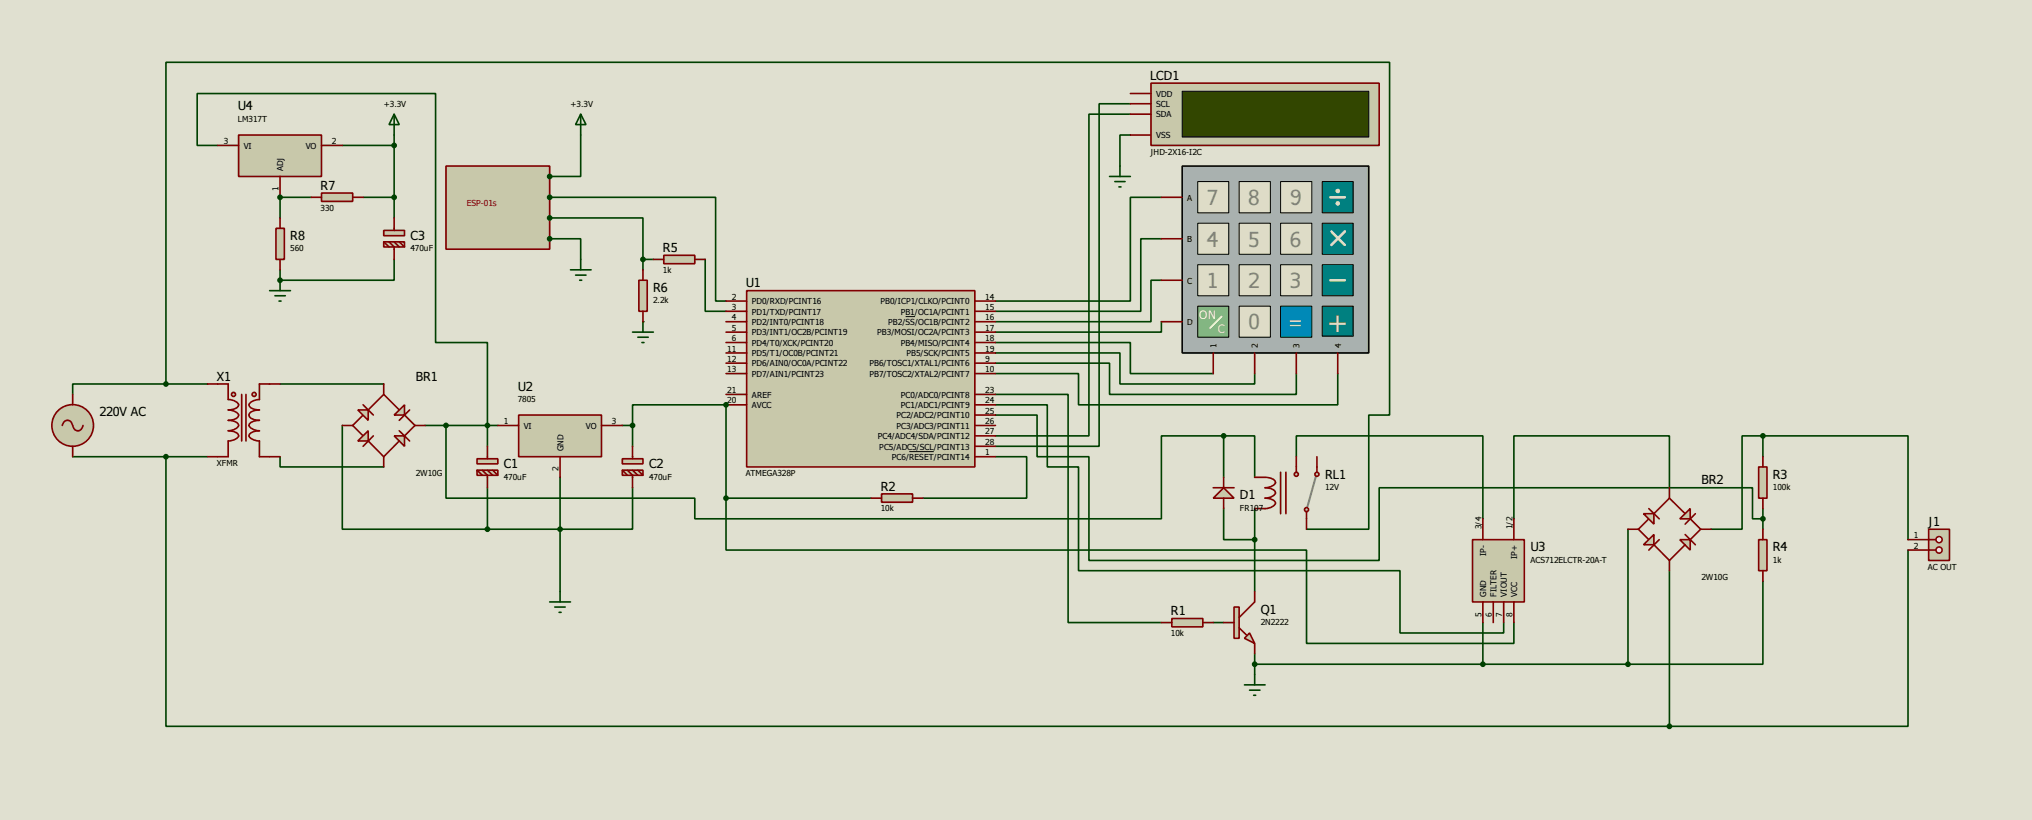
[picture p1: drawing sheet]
<svg xmlns="http://www.w3.org/2000/svg" width="498mm" height="201mm" viewBox="0 0 498 201" stroke-linecap="round" stroke-linejoin="round" font-family="sans-serif">
<path d="M0 0h497.8v200.7h-497.8z" fill="#e0e0d0"/>
<g fill="none" stroke="#004000" stroke-width=".4">
<path d="M276.9 25.4h-7.6v83.9h-25.4M276.9 28h-10.1v78.7h-22.9M284.5 48.3h-7.6v25.4h-33M284.5 58.5h-5v17.7h-35.6M284.5 68.6h-2.5v10.2h-38.1M284.5 78.8v2.5h-40.6M68.6 94h25.4M243.9 96.6h17.8v55.8h22.8M243.9 83.9h33v7.6h20.3M243.9 86.4h30.5v7.6h33v-2.5M243.9 91.5h20.3v7.6h63.5v-7.6M243.9 88.9h27.9v7.7h45.8v-5.1"/>
<path d="M68.6 111.8v2.5h25.4M83.9 104.2v25.4h35.5M119.4 119.4v10.2M122 104.2h-2.6v5.1M137.2 116.9v27.9M152.5 104.2h2.5v5.1M155 119.4v10.2h-35.6M243.9 111.8h7.6v10.2h-25.4M299.8 124.5v7.6h7.6M307.4 124.5v20.3M297.2 152.4h2.6"/>
</g>
<circle cx="177.9" cy="99.1" r=".2" fill="#004000"/>
<g fill="none" stroke="#004000" stroke-width=".4">
<path d="M142.3 33.1v10.1h-7.6M276.9 33.1h-2.5v7.6M134.7 58.5h7.6v5M40.7 94v-78.7h299.7v86.3h-5.1v28h-15.2M40.7 94h-22.9v2.6M40.7 94h10.2M177.9 99.1v22.9M243.9 99.1h12.7v15.2h7.6v25.4h78.8v15.3h25.4v-2.6M17.8 111.8h33.1M40.7 111.8v66h368.3M104.2 104.2h15.2M109.3 104.2v17.8h60.9v5h114.3v-20.3h15.3"/>
<path d="M243.9 101.6h10.2v10.2h12.7v25.4h71.1v-17.8h91.4v7.6h2.6M299.8 106.7h7.6v10.2M299.8 106.7v10.2M317.6 111.8v-5.1h45.7v20.3M409 119.4v-12.7h-38.1v20.3M431.9 106.7h-5.1v22.9h-7.6M431.9 106.7h35.5v25.4M431.9 106.7v5.1M177.9 122v12.7h142.2v22.8h50.8v-5.1M177.9 122h35.5M398.8 129.6v33M409 139.7v38.1"/>
<path d="M431.9 124.5v5.1M467.4 134.7v43.1h-58.4M363.3 152.4v10.2M431.9 142.3v20.3h-33.1M307.4 160.1v5M307.4 162.6h91.4"/>
</g>
<circle cx="157.5" cy="78.8" r=".2" fill="#004000"/>
<path d="M68.6 48.3h7.7M134.7 53.4h22.8v10.1M157.5 63.5h2.6M157.5 63.5v2.6" fill="none" stroke="#004000" stroke-width=".4"/>
<circle cx="68.6" cy="48.3" r=".2" fill="#004000"/>
<path d="M68.6 48.3v5.1M89 48.3h7.6v5.1M68.6 66.1v2.5" fill="none" stroke="#004000" stroke-width=".4"/>
<circle cx="68.6" cy="68.6" r=".2" fill="#004000"/>
<path d="M53.4 35.6h-5.1v-12.7h58.4v61h12.7v20.3M83.9 35.6h12.7M96.6 33.1v15.2M134.7 48.3h40.6v25.4h2.6M96.6 63.5v5.1h-28M172.8 63.5v12.7h5.1M177.9 99.1h-22.9v5.1" fill="none" stroke="#004000" stroke-width=".4"/>
<path d="M182.9 71.2h55.9v43.1h-55.9z" fill="#c8c8aa" stroke="#800000" stroke-width=".4"/>
<g fill="none" stroke="#800000" stroke-width=".4">
<path d="M177.9 73.7h5M177.9 76.2h5M177.9 78.8h5M238.8 73.7h5.1M238.8 76.2h5.1M238.8 78.8h5.1M177.9 81.3h5M177.9 88.9h5M177.9 86.4h5M177.9 83.9h5M177.9 91.5h5M177.9 99.1h5"/>
<path d="M177.9 96.6h5M238.8 81.3h5.1M238.8 88.9h5.1M238.8 86.4h5.1M238.8 83.9h5.1M238.8 91.5h5.1M238.8 99.1h5.1M238.8 96.6h5.1M238.8 111.8h5.1M238.8 109.3h5.1M238.8 106.7h5.1M238.8 104.2h5.1"/>
<path d="M238.8 101.6h5.1"/>
</g>
<path d="M221.9 77.5h2.3M222.8 110.6h6" fill="none" stroke="#000" stroke-width=".24"/>
<path d="M322.4 116.6l-2.1 7.4" fill="none" stroke="#808080" stroke-width=".5"/>
<g fill="#c8c8aa" stroke="#800000" stroke-width=".4">
<circle cx="320" cy="124.8" r=".5"/>
<circle cx="322.6" cy="116.1" r=".5"/>
</g>
<path d="M322.6 114.3v1.3" fill="none" stroke="#800000" stroke-width=".4"/>
<circle cx="317.5" cy="116.1" r=".5" fill="#c8c8aa" stroke="#800000" stroke-width=".4"/>
<path d="M307.4 116.9a8.5 8.5 0 0 1 4.3 .3 .89 .89 0 0 1 .8 .9 .89 .89 0 0 1-.8 .9l-1.8 .4h.6a2.03 2.03 0 0 1 2 1.3 2.61 2.61 0 0 1-2.6 1.3h.6a2.03 2.03 0 0 1 2 1.2 2.7 2.7 0 0 1-2.6 1.3h-2.5M313.7 115.6v10.2M315 115.6v10.2M317.6 111.8v3.8M322.6 111.8v2.5M320.1 125.3v4.3" fill="none" stroke="#800000" stroke-width=".4"/>
<path d="M306.1 155l1.3 2.5-2.5-1.2z" fill="#c8c8aa" stroke="#800000" stroke-width=".4"/>
<path d="M302.3 148.6h1.3v7.7h-1.3z" fill="#c8c8aa" stroke="#800000" stroke-width=".4"/>
<path d="M299.8 152.4h2.5M303.6 153.7l1.8 1.8M307.4 144.8v2.6l-3.8 3.8M307.4 157.5v2.6" fill="none" stroke="#800000" stroke-width=".4"/>
<path d="M299.8 119.4l2.5 2.6h-5.1z" fill="#c8c8aa" stroke="#800000" stroke-width=".4"/>
<path d="M297.2 119.4h5.1M299.8 116.9v2.5M299.8 122v2.5" fill="none" stroke="#800000" stroke-width=".4"/>
<circle cx="307.3" cy="132.1" r=".5" fill="#004000" stroke="#004000" stroke-width=".4"/>
<path d="M304.9 167.7h5M306.1 169h2.6M307.1 170.2h.5M307.4 165.1v2.6" fill="none" stroke="#004000" stroke-width=".4"/>
<path d="M287.1 151.4h7.6v2.1h-7.6z" fill="#c8c8aa" stroke="#800000" stroke-width=".4"/>
<path d="M284.5 152.4h2.6M294.7 152.4h2.5" fill="none" stroke="#800000" stroke-width=".4"/>
<path d="M289.6 40.7h45.7v45.7h-45.7z" fill="#a9b1af" stroke="#000" stroke-width=".4"/>
<g fill="#dedcc7" stroke="#000" stroke-width=".24">
<path d="M293.4 44.5h7.6v7.6h-7.6z"/>
<path d="M303.6 44.5h7.6v7.6h-7.6z"/>
<path d="M313.7 44.5h7.7v7.6h-7.7z"/>
</g>
<path d="M323.9 44.5h7.6v7.6h-7.6z" fill="#008080" stroke="#000" stroke-width=".24"/>
<g fill="#dedcc7" stroke="#000" stroke-width=".24">
<path d="M293.4 54.7h7.6v7.6h-7.6z"/>
<path d="M303.6 54.7h7.6v7.6h-7.6z"/>
<path d="M313.7 54.7h7.7v7.6h-7.7z"/>
</g>
<path d="M323.9 54.7h7.6v7.6h-7.6z" fill="#008080" stroke="#000" stroke-width=".24"/>
<g fill="#dedcc7" stroke="#000" stroke-width=".24">
<path d="M293.4 64.8h7.6v7.6h-7.6z"/>
<path d="M303.6 64.8h7.6v7.6h-7.6z"/>
<path d="M313.7 64.8h7.7v7.6h-7.7z"/>
</g>
<path d="M313.7 75h7.7v7.6h-7.7z" fill="#0197c9" stroke="#000" stroke-width=".24"/>
<path d="M323.9 64.8h7.6v7.6h-7.6z" fill="#008080" stroke="#000" stroke-width=".24"/>
<path d="M325.9 48.3h3.6M329.5 56.7l-3.3 3.3M325.9 68.6h3.6" fill="none" stroke="#dedcc7" stroke-width=".65"/>
<g fill="#c8c8aa" stroke="#dedcc7" stroke-width=".65">
<circle cx="327.7" cy="46.8" r=".25"/>
<circle cx="327.7" cy="49.8" r=".25"/>
</g>
<path d="M323.9 75h7.6v7.3h-7.6z" fill="#008080" stroke="#000" stroke-width=".24"/>
<path d="M326.2 56.7l3.3 3.3" fill="none" stroke="#dedcc7" stroke-width=".65"/>
<path d="M293.4 75h7.6v7.6h-7.6z" fill="#81b57d" stroke="#000" stroke-width=".24"/>
<path d="M299.3 77.5l-2.8 2.8" fill="none" stroke="#fafbdb" stroke-width=".45"/>
<path d="M303.6 75h7.6v7.6h-7.6z" fill="#dedcc7" stroke="#000" stroke-width=".24"/>
<path d="M284.5 48.3h5.1M284.5 58.5h5.1M284.5 68.6h5.1M284.5 78.8h5.1M297.2 86.4v5.1M307.4 86.4v5.1M317.6 86.4v5.1M327.7 86.4v5.1" fill="none" stroke="#800000" stroke-width=".4"/>
<path d="M282 20.4h55.9v15.2h-55.9z" fill="#c8c8aa" stroke="#800000" stroke-width=".4"/>
<path d="M289.6 22.4h45.7v11.2h-45.7z" fill="#324600" stroke="#000" stroke-width=".25"/>
<path d="M276.9 33.1h5.1M276.9 25.4h5.1M276.9 22.9h5.1M276.9 28h5.1M55.9 97.8a2.61 2.61 0 0 1 2.6 1.3 2.31 2.31 0 0 1-2.6 1.3l1.2 .2a1.3 1.3 0 0 1 1.3 1.4 2.73 2.73 0 0 1-2.5 .9h.6a2.03 2.03 0 0 1 2 1.3 2.7 2.7 0 0 1-2.6 1.3h.6a2.03 2.03 0 0 1 2 1.2 2.68 2.68 0 0 1-2.6 1.3" fill="none" stroke="#800000" stroke-width=".4"/>
<circle cx="57.2" cy="96.6" r=".5" fill="#c8c8aa" stroke="#800000" stroke-width=".4"/>
<path d="M63.6 97.8a2.61 2.61 0 0 0-2.6 1.3 2.31 2.31 0 0 0 2.6 1.3M61 101.6a2.27 2.27 0 0 0 2.6 1.3h-.7a2.03 2.03 0 0 0-1.9 1.3 2.7 2.7 0 0 0 2.6 1.3h-.7a2.03 2.03 0 0 0-1.9 1.2 2.68 2.68 0 0 0 2.6 1.3" fill="none" stroke="#800000" stroke-width=".4"/>
<circle cx="62.2" cy="96.6" r=".5" fill="#c8c8aa" stroke="#800000" stroke-width=".4"/>
<path d="M50.9 94h5v3.8M59.2 96.6v11.4M60.3 96.6v11.4M68.6 94h-5v3.8M55.9 108v3.8h-5M63.6 100.4h-.7a2.03 2.03 0 0 0-1.9 1.2M63.6 108v3.8h5" fill="none" stroke="#800000" stroke-width=".4"/>
<path d="M96.6 106.7h2.5v2.6z" fill="#c8c8aa" stroke="#800000" stroke-width=".4"/>
<path d="M89 99.1l2.5 2.5M89 101.6l-2.6 2.6 2.6 2.5M90.2 100.4l3.8-3.8 3.8 3.8M90.2 108l3.8 3.8 3.8-3.8M91.5 106.7l-2.5 2.6M97.8 105.5l2.6 2.5M99.1 101.6l2.6 2.6-2.6 2.5M100.4 100.4l-2.6 2.5" fill="none" stroke="#800000" stroke-width=".4"/>
<g fill="#c8c8aa" stroke="#800000" stroke-width=".4">
<path d="M87.7 100.4h2.5v2.5z"/>
<path d="M96.6 101.6l2.5-2.5v2.5z"/>
<path d="M87.7 108l2.5-2.5v2.5z"/>
</g>
<path d="M94 94v2.6M83.9 104.2h2.5M94 111.8v2.5M101.7 104.2h2.5" fill="none" stroke="#800000" stroke-width=".4"/>
<g fill="#c8c8aa" stroke="#800000" stroke-width=".4">
<path d="M116.9 112.3h5.1v1.3h-5.1z"/>
<path d="M116.9 115.1h5.1v1.3h-5.1z"/>
</g>
<path d="M116.9 115.1l1.3 1.3M118.2 115.1l1.2 1.3v3M119.4 109.3v3M119.4 115.1l1.3 1.3M120.7 115.1l1.3 1.3" fill="none" stroke="#800000" stroke-width=".4"/>
<path d="M127.1 101.6h20.3v10.2h-20.3z" fill="#c8c8aa" stroke="#800000" stroke-width=".4"/>
<path d="M122 104.2h5.1M137.2 111.8v5.1M147.4 104.2h5.1" fill="none" stroke="#800000" stroke-width=".4"/>
<g fill="#004000" stroke="#004000" stroke-width=".4">
<circle cx="119.4" cy="104.2" r=".5"/>
<circle cx="119.4" cy="129.6" r=".5"/>
</g>
<g fill="#c8c8aa" stroke="#800000" stroke-width=".4">
<path d="M152.5 112.3h5v1.3h-5z"/>
<path d="M152.5 115.1h5v1.3h-5z"/>
</g>
<path d="M152.5 115.1l1.2 1.3M153.7 115.1l1.3 1.3v3M155 109.3v3M155 115.1l1.3 1.3M156.3 115.1l1.2 1.3" fill="none" stroke="#800000" stroke-width=".4"/>
<g fill="#004000" stroke="#004000" stroke-width=".4">
<circle cx="137.2" cy="129.6" r=".5"/>
<circle cx="154.9" cy="104.2" r=".5"/>
</g>
<path d="M134.7 147.4h5.1M135.9 148.6h2.6M137 149.9h.5M137.2 144.8v2.6" fill="none" stroke="#004000" stroke-width=".4"/>
<path d="M216 120.9h7.6v2.1h-7.6z" fill="#c8c8aa" stroke="#800000" stroke-width=".4"/>
<path d="M213.4 122h2.6M223.6 122h2.5" fill="none" stroke="#800000" stroke-width=".4"/>
<g fill="#004000" stroke="#004000" stroke-width=".4">
<circle cx="177.8" cy="99.1" r=".5"/>
<circle cx="299.7" cy="106.7" r=".5"/>
<circle cx="109.2" cy="104.2" r=".5"/>
</g>
<path d="M360.7 132.1h12.7v15.3h-12.7z" fill="#c8c8aa" stroke="#800000" stroke-width=".4"/>
<path d="M363.3 127v5.1M370.9 127v5.1M363.3 147.4v5M365.8 147.4v5M368.4 147.4v5M370.9 147.4v5" fill="none" stroke="#800000" stroke-width=".4"/>
<path d="M430.8 114.3h2.1v7.7h-2.1z" fill="#c8c8aa" stroke="#800000" stroke-width=".4"/>
<path d="M431.9 111.8v2.5M431.9 122v2.5" fill="none" stroke="#800000" stroke-width=".4"/>
<path d="M430.8 132.1h2.1v7.6h-2.1z" fill="#c8c8aa" stroke="#800000" stroke-width=".4"/>
<path d="M431.9 129.6v2.5M431.9 139.7v2.6" fill="none" stroke="#800000" stroke-width=".4"/>
<path d="M411.5 132.1h2.6v2.6z" fill="#c8c8aa" stroke="#800000" stroke-width=".4"/>
<path d="M403.9 124.5l2.6 2.5M403.9 127l-2.5 2.6 2.5 2.5M405.2 125.8l3.8-3.8 3.8 3.8M405.2 133.4l3.8 3.8 3.8-3.8M406.5 132.1l-2.6 2.6M412.8 130.9l2.5 2.5M414.1 127l2.5 2.6-2.5 2.5M415.3 125.8l-2.5 2.5" fill="none" stroke="#800000" stroke-width=".4"/>
<g fill="#c8c8aa" stroke="#800000" stroke-width=".4">
<path d="M402.6 125.8h2.6v2.5z"/>
<path d="M411.5 127l2.6-2.5v2.5z"/>
<path d="M402.6 133.4l2.6-2.5v2.5z"/>
</g>
<path d="M409 119.4v2.6M398.8 129.6h2.6M409 137.2v2.5M416.6 129.6h2.6" fill="none" stroke="#800000" stroke-width=".4"/>
<g fill="#004000" stroke="#004000" stroke-width=".4">
<circle cx="307.3" cy="162.6" r=".5"/>
<circle cx="177.8" cy="122" r=".5"/>
<circle cx="363.2" cy="162.6" r=".5"/>
<circle cx="398.8" cy="162.6" r=".5"/>
<circle cx="431.8" cy="127" r=".5"/>
</g>
<path d="M472.5 129.6h5.1v7.6h-5.1z" fill="#c8c8aa" stroke="#800000" stroke-width=".4"/>
<path d="M472.5 132.1h1.8" fill="none" stroke="#800000" stroke-width=".4"/>
<circle cx="475" cy="132.1" r=".75" fill="#feffff" stroke="#800000" stroke-width=".4"/>
<path d="M472.5 134.7h1.8" fill="none" stroke="#800000" stroke-width=".4"/>
<circle cx="475" cy="134.7" r=".75" fill="#feffff" stroke="#800000" stroke-width=".4"/>
<path d="M467.4 132.1h5.1M467.4 134.7h5.1" fill="none" stroke="#800000" stroke-width=".4"/>
<g fill="#004000" stroke="#004000" stroke-width=".4">
<circle cx="431.8" cy="106.7" r=".5"/>
<circle cx="408.9" cy="177.8" r=".5"/>
</g>
<path d="M271.8 43.2h5.1M273.1 44.5h2.5M274.1 45.8h.5M274.4 40.7v2.5" fill="none" stroke="#004000" stroke-width=".4"/>
<circle cx="17.8" cy="104.2" r="5.1" fill="#c8c8aa" stroke="#800000" stroke-width=".4"/>
<path d="M17.8 96.6v2.5M15.3 104.2a1.28 1.28 0 0 1 1.2-1.3 1.28 1.28 0 0 1 1.3 1.3 1.28 1.28 0 0 0 1.3 1.3 1.28 1.28 0 0 0 1.3-1.3M17.8 109.3v2.5" fill="none" stroke="#800000" stroke-width=".4"/>
<g fill="#004000" stroke="#004000" stroke-width=".4">
<circle cx="40.6" cy="94" r=".5"/>
<circle cx="40.6" cy="111.8" r=".5"/>
</g>
<path d="M109.3 40.7h25.4v20.3h-25.4z" fill="#c8c8aa" stroke="#800000" stroke-width=".4"/>
<g fill="#004000" stroke="#004000" stroke-width=".4">
<circle cx="134.6" cy="53.4" r=".5"/>
<circle cx="134.6" cy="58.5" r=".5"/>
<circle cx="134.6" cy="43.2" r=".5"/>
</g>
<path d="M142.3 28l1.3 2.5h-2.6zM142.3 28v5.1M139.8 66.1h5M141 67.4h2.6M142 68.6h.5M142.3 63.5v2.6" fill="none" stroke="#004000" stroke-width=".4"/>
<path d="M162.6 62.5h7.6v2.1h-7.6z" fill="#c8c8aa" stroke="#800000" stroke-width=".4"/>
<path d="M160.1 63.5h2.5M170.2 63.5h2.6" fill="none" stroke="#800000" stroke-width=".4"/>
<path d="M157.5 78.8v2.5M155 81.3h5.1M156.3 82.6h2.5M157.3 83.9h.5" fill="none" stroke="#004000" stroke-width=".4"/>
<path d="M156.5 68.6h2.1v7.6h-2.1z" fill="#c8c8aa" stroke="#800000" stroke-width=".4"/>
<path d="M157.5 66.1v2.5M157.5 76.2v2.6" fill="none" stroke="#800000" stroke-width=".4"/>
<circle cx="157.5" cy="63.5" r=".5" fill="#004000" stroke="#004000" stroke-width=".4"/>
<path d="M58.5 33.1h20.3v10.1h-20.3z" fill="#c8c8aa" stroke="#800000" stroke-width=".4"/>
<path d="M53.4 35.6h5.1M78.8 35.6h5.1M68.6 43.2v5.1" fill="none" stroke="#800000" stroke-width=".4"/>
<path d="M78.8 47.3h7.6v2h-7.6z" fill="#c8c8aa" stroke="#800000" stroke-width=".4"/>
<path d="M76.3 48.3h2.5M86.4 48.3h2.6" fill="none" stroke="#800000" stroke-width=".4"/>
<path d="M67.6 55.9h2.1v7.6h-2.1z" fill="#c8c8aa" stroke="#800000" stroke-width=".4"/>
<path d="M68.6 53.4v2.5M68.6 63.5v2.6" fill="none" stroke="#800000" stroke-width=".4"/>
<circle cx="68.6" cy="48.3" r=".5" fill="#004000" stroke="#004000" stroke-width=".4"/>
<path d="M66.1 71.2h5.1M67.4 72.4h2.5M68.4 73.7h.5M68.6 68.6v2.6" fill="none" stroke="#004000" stroke-width=".4"/>
<g fill="#c8c8aa" stroke="#800000" stroke-width=".4">
<path d="M94 56.4h5.1v1.3h-5.1z"/>
<path d="M94 59.2h5.1v1.3h-5.1z"/>
</g>
<path d="M94 59.2l1.3 1.3M95.3 59.2l1.3 1.3v3M96.6 53.4v3M96.6 59.2l1.2 1.3M97.8 59.2l1.3 1.3" fill="none" stroke="#800000" stroke-width=".4"/>
<g fill="#004000" stroke="#004000" stroke-width=".4">
<circle cx="96.5" cy="48.3" r=".5"/>
<circle cx="68.6" cy="68.6" r=".5"/>
<circle cx="96.5" cy="35.6" r=".5"/>
<circle cx="134.6" cy="48.3" r=".5"/>
</g>
<path d="M96.6 28l1.2 2.5h-2.5zM96.6 28v5.1" fill="none" stroke="#004000" stroke-width=".4"/>
<text font-size="8.6" x="325.1" y="81.5">+</text>
<g font-size="6.2" fill="#808080">
<text x="295.6" y="50.3">7</text>
<text x="305.8" y="50.3">8</text>
<text x="316" y="50.3">9</text>
<text x="295.6" y="60.5">4</text>
<text x="305.8" y="60.5">5</text>
<text x="316" y="60.5">6</text>
<text x="295.6" y="70.6">1</text>
<text x="305.8" y="70.6">2</text>
<text x="316" y="70.6">3</text>
<text x="305.9" y="80.6">0</text>
</g>
<text font-size="6.2" fill="#dedcc7" x="315.5" y="80.8">=</text>
<g font-size="3.7">
<text x="281.8" y="19.5">LCD1</text>
<text x="58.3" y="27">U4</text>
<text x="78.6" y="46.5">R7</text>
<text x="71.1" y="58.8">R8</text>
<text x="100.6" y="58.8">C3</text>
<text x="162.4" y="61.7">R5</text>
<text x="160" y="71.5">R6</text>
<text x="182.7" y="70.4">U1</text>
<text x="53.2" y="93.2">X1</text>
<text x="101.9" y="93.2">BR1</text>
<text x="126.9" y="95.6">U2</text>
<text x="24.4" y="102">220V AC</text>
<text x="123.4" y="114.7">C1</text>
<text x="159" y="114.7">C2</text>
<text x="324.6" y="117.2">RL1</text>
<text x="416.8" y="118.6">BR2</text>
<text x="434.3" y="117.2">R3</text>
<text x="215.8" y="120.1">R2</text>
<text x="303.8" y="122.3">D1</text>
<text x="472.3" y="128.8">J1</text>
<text x="374.9" y="135">U3</text>
<text x="434.3" y="135">R4</text>
<text x="286.9" y="150.6">R1</text>
<text x="308.9" y="150.2">Q1</text>
</g>
<text font-size="3.5" fill="#fafbdb" x="293.8" y="78.1">ON</text>
<text font-size="3.5" fill="#eff2c4" x="298.3" y="81.4">C</text>
<g font-size="2.5">
<text x="283.3" y="23.7">VDD</text>
<text x="58.3" y="29.8">LM317T</text>
<text x="94" y="26.2">+3.3V</text>
<text x="139.8" y="26.2">+3.3V</text>
<text x="283.3" y="26.2">SCL</text>
<text x="283.3" y="28.8">SDA</text>
<text x="54.8" y="35.3">3</text>
<text x="81.3" y="35.3">2</text>
<text x="283.3" y="33.9">VSS</text>
<text x="59.7" y="36.4">VI</text>
<text x="69.4" y="42" transform="rotate(-90 69.4 42)">ADJ</text>
<text x="74.9" y="36.4">VO</text>
<text x="281.8" y="37.9">JHD-2X16-I2C</text>
<text x="68.3" y="46.9" transform="rotate(-90 68.3 46.9)">1</text>
<text x="78.6" y="51.5">330</text>
<text x="290.9" y="49.1">A</text>
<text x="290.9" y="59.3">B</text>
<text x="71.1" y="61.6">560</text>
<text x="100.6" y="61.6">470uF</text>
<text x="162.4" y="66.8">1k</text>
<text x="290.9" y="69.4">C</text>
<text x="160" y="74.3">2.2k</text>
<text x="179.3" y="75.8">3</text>
<text x="179.3" y="73.4">2</text>
<text x="184.2" y="77">PD1/TXD/PCINT17</text>
<text x="184.2" y="74.5">PD0/RXD/PCINT16</text>
<text x="215.7" y="74.5">PB0/ICP1/CLKO/PCINT0</text>
<text x="220.7" y="77">PB1/OC1A/PCINT1</text>
<text x="241.4" y="73.4">14</text>
<text x="241.4" y="75.8">15</text>
<text x="179.3" y="83.5">6</text>
<text x="179.3" y="81">5</text>
<text x="179.3" y="78.4">4</text>
<text x="184.2" y="82.1">PD3/INT1/OC2B/PCINT19</text>
<text x="184.2" y="79.6">PD2/INT0/PCINT18</text>
<text x="214.9" y="82.1">PB3/MOSI/OC2A/PCINT3</text>
<text x="217.6" y="79.6">PB2/SS/OC1B/PCINT2</text>
<text x="241.4" y="81">17</text>
<text x="241.4" y="78.4">16</text>
<text x="241.4" y="83.5">18</text>
<text x="290.9" y="79.6">D</text>
<text x="178.2" y="88.5">12</text>
<text x="178.2" y="86.1">11</text>
<text x="184.2" y="89.7">PD6/AIN0/OC0A/PCINT22</text>
<text x="184.2" y="87.2">PD5/T1/OC0B/PCINT21</text>
<text x="184.2" y="84.7">PD4/T0/XCK/PCINT20</text>
<text x="213" y="89.7">PB6/TOSC1/XTAL1/PCINT6</text>
<text x="220.7" y="84.7">PB4/MISO/PCINT4</text>
<text x="222.1" y="87.2">PB5/SCK/PCINT5</text>
<text x="241.4" y="86.1">19</text>
<text x="241.4" y="88.5">9</text>
<text x="298" y="85.1" transform="rotate(-90 298 85.1)">1</text>
<text x="308.2" y="85.1" transform="rotate(-90 308.2 85.1)">2</text>
<text x="318.4" y="85.1" transform="rotate(-90 318.4 85.1)">3</text>
<text x="328.5" y="85.1" transform="rotate(-90 328.5 85.1)">4</text>
<text x="178.2" y="91.1">13</text>
<text x="184.2" y="92.3">PD7/AIN1/PCINT23</text>
<text x="213" y="92.3">PB7/TOSC2/XTAL2/PCINT7</text>
<text x="241.4" y="91.1">10</text>
<text x="126.9" y="98.4">7805</text>
<text x="178.2" y="98.8">20</text>
<text x="178.2" y="96.2">21</text>
<text x="184.2" y="99.9">AVCC</text>
<text x="184.2" y="97.4">AREF</text>
<text x="220.7" y="99.9">PC1/ADC1/PCINT9</text>
<text x="220.7" y="97.4">PC0/ADC0/PCINT8</text>
<text x="241.4" y="101.2">25</text>
<text x="241.4" y="98.8">24</text>
<text x="241.4" y="96.2">23</text>
<text x="123.4" y="103.8">1</text>
<text x="128.3" y="105">VI</text>
<text x="143.5" y="105">VO</text>
<text x="149.9" y="103.8">3</text>
<text x="215.1" y="107.5">PC4/ADC4/SDA/PCINT12</text>
<text x="219.6" y="105">PC3/ADC3/PCINT11</text>
<text x="219.6" y="102.4">PC2/ADC2/PCINT10</text>
<text x="241.4" y="106.4">27</text>
<text x="241.4" y="103.8">26</text>
<text x="138" y="110.5" transform="rotate(-90 138 110.5)">GND</text>
<text x="215.4" y="110.1">PC5/ADC5/SCL/PCINT13</text>
<text x="218.5" y="112.6">PC6/RESET/PCINT14</text>
<text x="241.4" y="111.5">1</text>
<text x="241.4" y="108.9">28</text>
<text x="53.2" y="114.1">XFMR</text>
<text x="101.9" y="116.6">2W10G</text>
<text x="123.4" y="117.5">470uF</text>
<text x="136.9" y="115.4" transform="rotate(-90 136.9 115.4)">2</text>
<text x="159" y="117.5">470uF</text>
<text x="182.7" y="116.6">ATMEGA328P</text>
<text x="215.8" y="125.2">10k</text>
<text x="303.8" y="125.1">FR107</text>
<text x="324.6" y="120">12V</text>
<text x="434.3" y="120">100k</text>
<text x="362.9" y="129.6" transform="rotate(-90 362.9 129.6)">3/4</text>
<text x="370.5" y="129.5" transform="rotate(-90 370.5 129.5)">1/2</text>
<text x="468.9" y="131.8">1</text>
<text x="364.1" y="136.1" transform="rotate(-90 364.1 136.1)">IP-</text>
<text x="371.7" y="136.8" transform="rotate(-90 371.7 136.8)">IP+</text>
<text x="374.9" y="137.8">ACS712ELCTR-20A-T</text>
<text x="434.3" y="137.8">1k</text>
<text x="468.9" y="134.3">2</text>
<text x="416.8" y="142">2W10G</text>
<text x="472.3" y="139.5">AC OUT</text>
<text x="364.1" y="146.1" transform="rotate(-90 364.1 146.1)">GND</text>
<text x="366.6" y="146" transform="rotate(-90 366.6 146)">FILTER</text>
<text x="369.2" y="146" transform="rotate(-90 369.2 146)">VIOUT</text>
<text x="371.7" y="146" transform="rotate(-90 371.7 146)">VCC</text>
<text x="286.9" y="155.7">10k</text>
<text x="308.9" y="153">2N2222</text>
<text x="362.9" y="151" transform="rotate(-90 362.9 151)">5</text>
<text x="365.5" y="151" transform="rotate(-90 365.5 151)">6</text>
<text x="368" y="151" transform="rotate(-90 368 151)">7</text>
<text x="370.5" y="151" transform="rotate(-90 370.5 151)">8</text>
</g>
<text font-size="2.5" fill="#800000" x="114.4" y="50.4">ESP-01s</text>
</svg>
